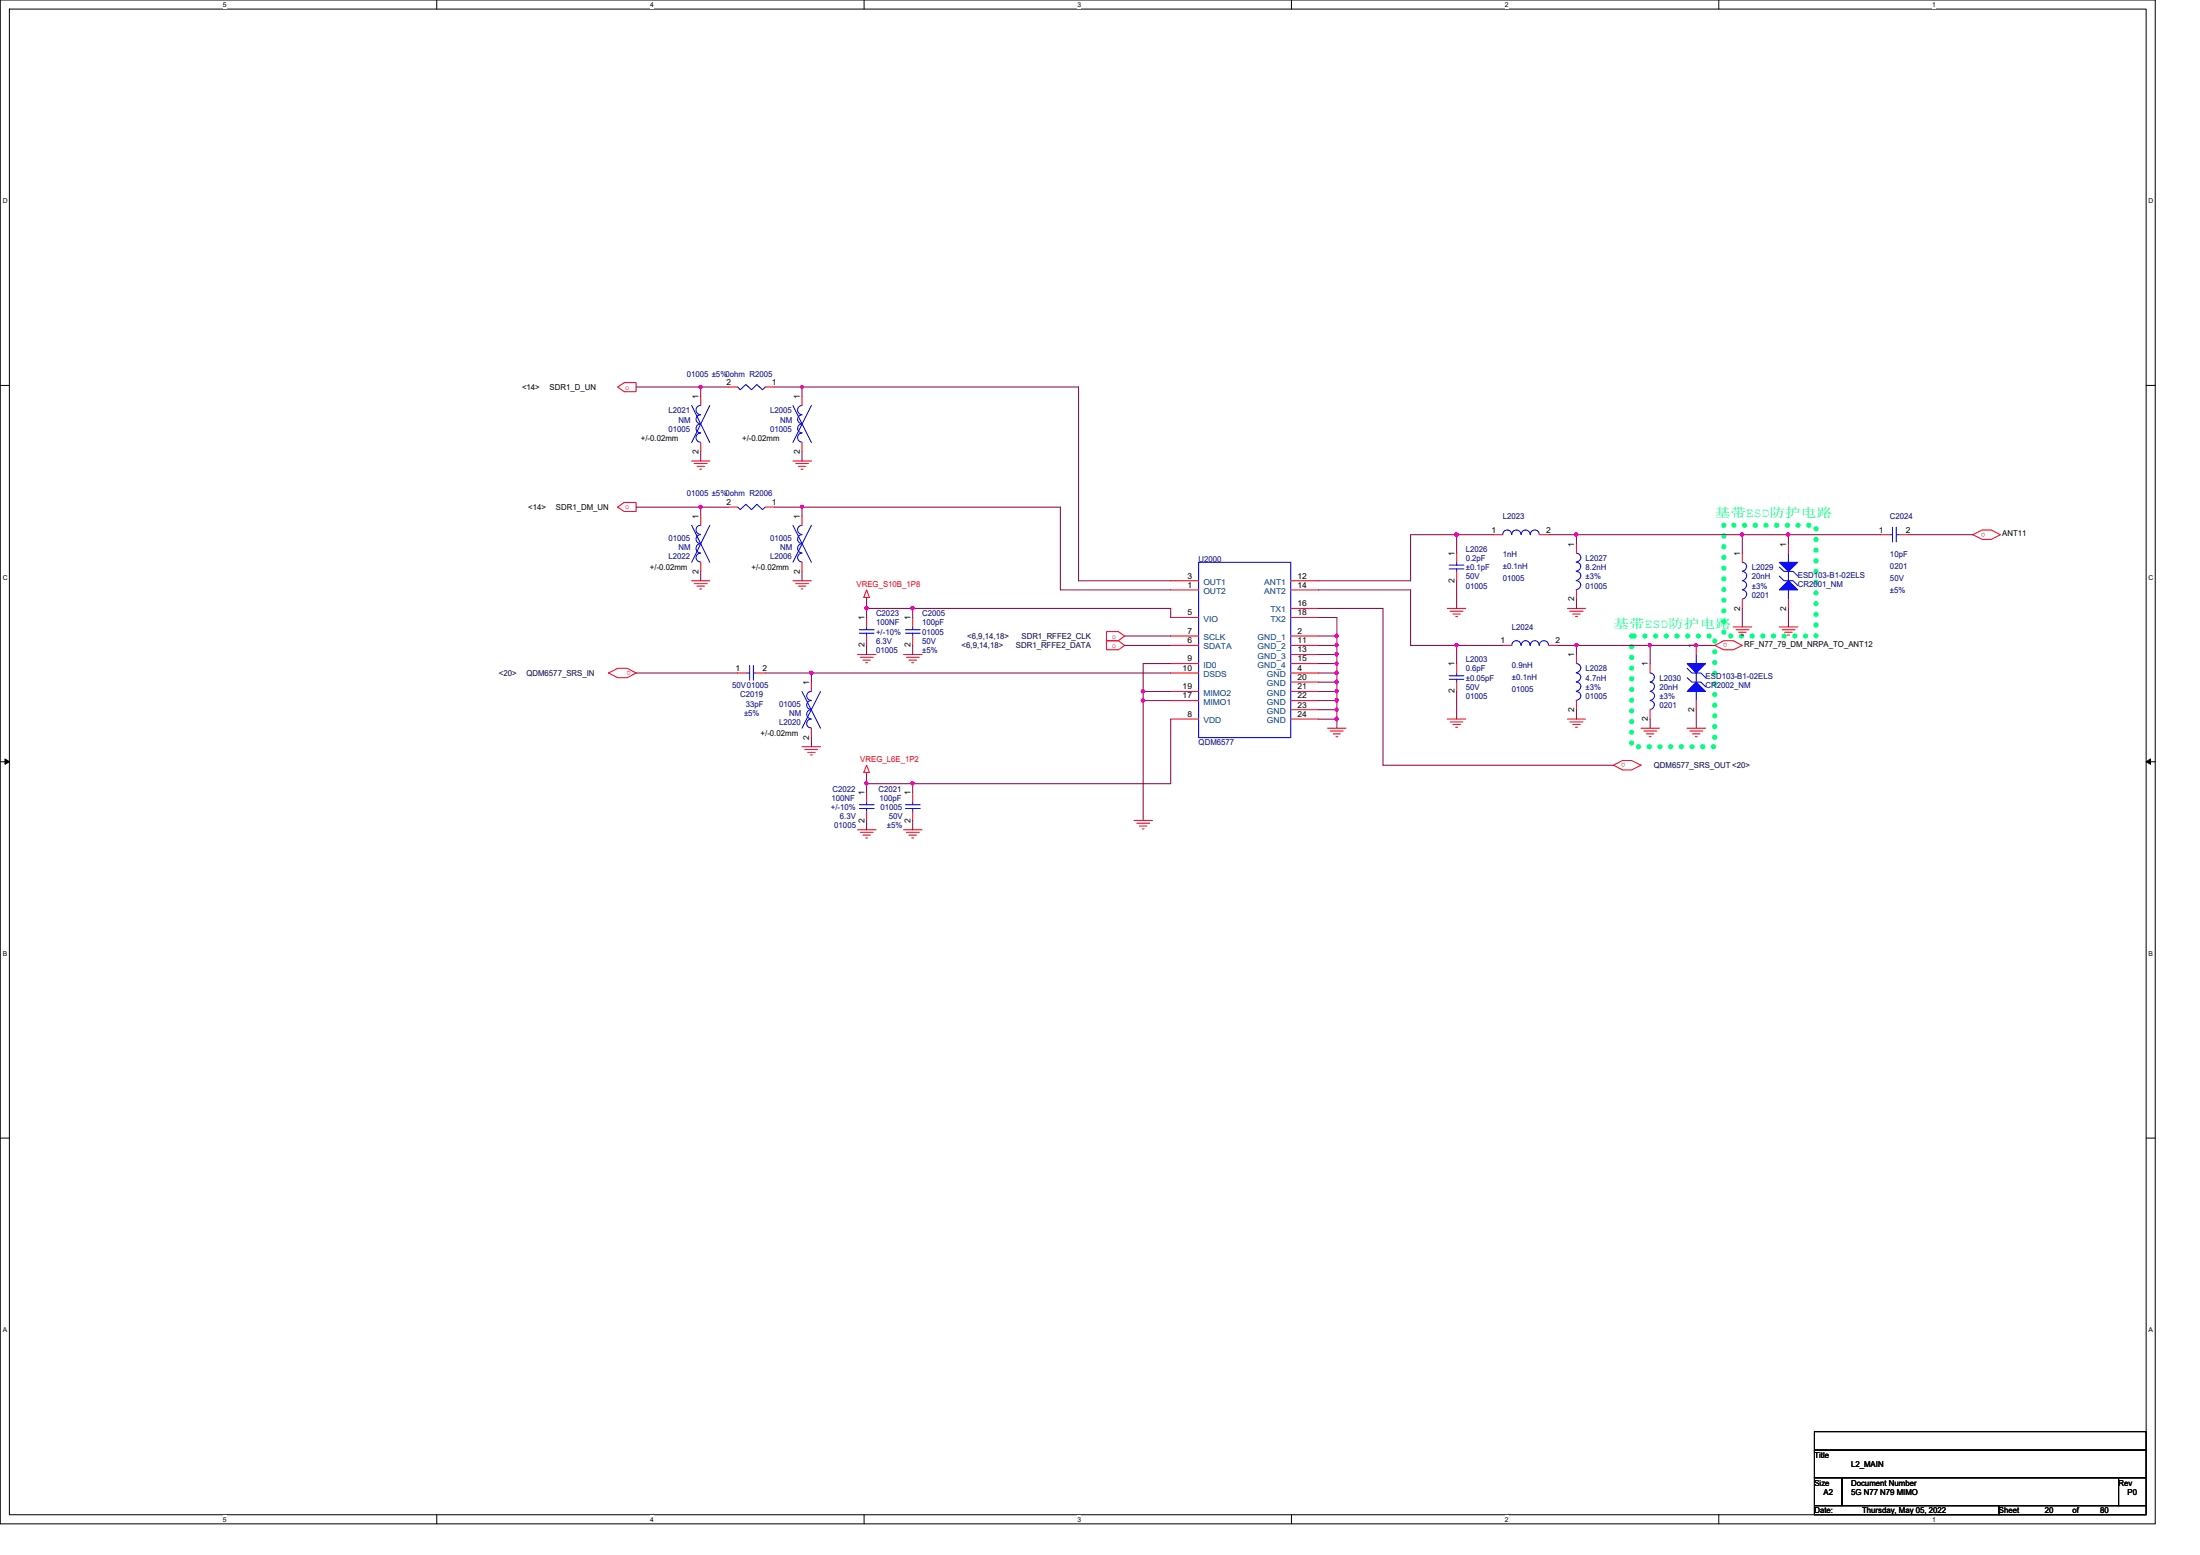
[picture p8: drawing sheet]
<svg xmlns="http://www.w3.org/2000/svg" width="297mm" height="210mm" viewBox="0 0 297 210" stroke-linecap="round" stroke-linejoin="round" font-family="sans-serif">
<path d="M0 0h291v205.7h-291zM1.3 1.2h288.5v203.3h-288.5z" fill="none" stroke="#000" stroke-width=".14"/>
<g fill="#fff">
<path d="M30.1 .1h.5v1h-.5z"/>
<path d="M30.1 204.6h.5v1h-.5z"/>
</g>
<path d="M59 0v1.2M59 204.5v1.2" fill="none" stroke="#000" stroke-width=".14"/>
<g fill="#fff">
<path d="M87.8 .1h.5v1h-.5z"/>
<path d="M87.8 204.6h.5v1h-.5z"/>
</g>
<path d="M116.7 0v1.2M116.7 204.5v1.2" fill="none" stroke="#000" stroke-width=".14"/>
<g fill="#fff">
<path d="M145.5 .1h.5v1h-.5z"/>
<path d="M145.5 204.6h.5v1h-.5z"/>
</g>
<path d="M174.4 0v1.2M174.4 204.5v1.2" fill="none" stroke="#000" stroke-width=".14"/>
<g fill="#fff">
<path d="M203.2 .1h.5v1h-.5z"/>
<path d="M203.2 204.6h.5v1h-.5z"/>
</g>
<path d="M232.1 0v1.2M232.1 204.5v1.2" fill="none" stroke="#000" stroke-width=".14"/>
<g fill="#fff">
<path d="M260.9 .1h.5v1h-.5z"/>
<path d="M260.9 204.6h.5v1h-.5z"/>
<path d="M.4 26.6h.6v1h-.6z"/>
<path d="M290.1 26.6h.6v1h-.6z"/>
<path d="M.4 77.4h.6v1h-.6z"/>
<path d="M290.1 77.4h.6v1h-.6z"/>
</g>
<path d="M0 52h1.3M289.8 52h1.2" fill="none" stroke="#000" stroke-width=".14"/>
<g fill="#fff">
<path d="M.4 128.2h.6v1h-.6z"/>
<path d="M290.1 128.2h.6v1h-.6z"/>
</g>
<path d="M0 102.8h1.3M.7 102.4l.6 .4-.6 .4zM289.8 102.8h1.2M289.8 102.8l.6-.4v.8z" fill="none" stroke="#000" stroke-width=".14"/>
<path d="M.7 102.4l.6 .4-.6 .4zM289.8 102.8l.6-.4v.8z" fill="#000"/>
<g fill="#fff">
<path d="M.4 179h.5v1h-.5z"/>
<path d="M290.1 179h.6v1h-.6z"/>
</g>
<path d="M0 153.6h1.3M289.8 153.6h1.2M245 193.3h44.8v2.4h-44.8zM245 195.7h44.8v3.8h-44.8zM245 199.5h3.7v3.7h-3.7zM248.7 199.5h37.3v3.7h-37.3zM286 199.5h3.8v3.7h-3.8zM245 203.2h24.9v1.3h-24.9zM269.9 203.2h19.9v1.3h-19.9z" fill="none" stroke="#000" stroke-width=".14"/>
<path d="M232.7 70.9h12.5v15h-12.5zM220.3 85.9h11.2v14.9h-11.2z" fill="none" stroke="#00ff80" stroke-width=".72" stroke-dasharray="0 1.4"/>
<g fill="none" stroke="#f00" stroke-width=".14">
<path d="M83.4 52.2l.9-.6h1.6v1.3h-1.6zM94.6 53.5v1.2M94.6 59.7v1.3M98.3 52.2h1.3M103.3 52.2h1.3M83.4 68.5l.9-.7h1.6v1.2h-1.6zM93.4 62.2h2.4M93.4 78.4h2.4M93.7 62.6h1.8M93.7 78.8h1.8M94.1 62.9h1M94.1 79.1h1"/>
<path d="M94.5 63.3h.2M94.5 79.5h.2M94.6 69.7v1.2M94.6 75.9v1.2M107.1 62.2h2.5M107.1 78.4h2.5M107.4 62.6h1.8M107.4 78.8h1.8M107.8 62.9h1M107.8 79.1h1M108.2 63.3h.2M108.2 79.5h.2"/>
<path d="M108.3 69.7v1.2M108.3 75.9v1.2M117 79.6l.4 1h-.8zM212.8 73.4v1.3M212.8 79.6v1.3M253.9 72.2h1.3M256.4 72.2h1.2M266.4 72.2l1.2-.7h1.3l1.2 .7-1.2 .6h-1.3zM82.2 90.8l1.2-.6h1.3l1.2 .6-1.2 .7h-1.3zM99.6 90.8h1.2M102.1 90.8h1.2M115.8 88.3h2.5"/>
<path d="M116.2 88.7h1.7M116.5 89.1h1M116.9 89.5h.2M117 80.6v.3M117 83.4v1.2M117 85.9v1.2M122 88.3h2.5M122.4 88.7h1.7M122.7 89.1h1M123.1 89.5h.3M149.4 85.3h1.6l.8 .6-.8 .6h-1.6zM149.4 86.5h1.6l.8 .6-.8 .6h-1.6z"/>
<path d="M179.2 98.3h2.5M179.6 98.7h1.8M180 99.1h1M180.4 99.4h.2M195.4 82.1h2.5M195.4 97.1h2.5M195.8 82.5h1.7M195.8 97.5h1.7M196.2 82.9h1M196.2 97.8h1M196.6 83.2h.2M196.6 98.2h.2"/>
<path d="M202.9 87.1h1.2M209.1 87.1h1.3M211.6 82.1h2.5M211.6 97.1h2.5M212 82.5h1.7M212 97.5h1.7M212.3 82.9h1.1M212.3 97.8h1.1M212.7 83.2h.3M212.7 98.2h.3M221.6 98.3h2.5M222 98.7h1.7"/>
<path d="M222.3 99.1h1M222.7 99.4h.2M222.8 89.6v1.2M222.8 95.8v1.3M227.8 98.3h2.5M228.2 98.7h1.7M228.5 99.1h1M228.9 99.4h.2M231.5 87.1l1.2-.6h1.3l1.2 .6-1.2 .6h-1.3zM234 84.6h2.5M234.4 85h1.7M234.7 85.3h1.1"/>
<path d="M235.1 85.7h.3M240.2 84.6h2.5M240.6 85h1.8M241 85.3h1M241.3 85.7h.3M108.3 100.8h2.5M108.7 101.2h1.7M109 101.6h1.1M109.4 101.9h.3M115.8 112h2.5M116.2 112.4h1.7M116.5 112.7h1"/>
<path d="M116.9 113.1h.2M117 104.3v.2M117 103.3l.4 1h-.8zM122 112h2.5M122.4 112.4h1.7M122.7 112.7h1M123.1 113.1h.3M153.1 110.7h2.5M153.5 111.1h1.7M153.8 111.5h1.1M154.2 111.9h.3M217.8 103.3l1.3-.6h1.2l1.3 .6-1.3 .6h-1.2z"/>
</g>
<g fill="none" stroke="#00f" stroke-width=".14">
<path d="M93.4 54.7l2.4 5M94.6 54.7a.61 .61 0 0 0-.6 .6 .61 .61 0 0 0 .6 .7M94.6 56a.59 .59 0 0 0-.6 .6 .59 .59 0 0 0 .6 .6M94.6 57.2a.59 .59 0 0 0-.6 .6 .59 .59 0 0 0 .6 .6M94.6 58.5a.61 .61 0 0 0-.6 .6 .61 .61 0 0 0 .6 .6M95.8 54.7l-2.4 5M99.6 52.2l.3 .4 .8-.7 .8 .7 .7-.7 .8 .7 .3-.4M93.4 70.9l2.4 5M94.6 70.9a.61 .61 0 0 0-.6 .6 .61 .61 0 0 0 .6 .6M94.6 72.2a.59 .59 0 0 0-.6 .5 .59 .59 0 0 0 .6 .7M94.6 73.4a.61 .61 0 0 0-.6 .6 .61 .61 0 0 0 .6 .6M94.6 74.7a.59 .59 0 0 0-.6 .5 .59 .59 0 0 0 .6 .7"/>
<path d="M95.8 70.9l-2.4 5M107.1 70.9l2.5 5M108.3 70.9a.61 .61 0 0 0-.6 .6 .61 .61 0 0 0 .6 .6M108.3 72.2a.59 .59 0 0 0-.6 .6 .59 .59 0 0 0 .6 .6M108.3 73.4a.61 .61 0 0 0-.6 .6 .61 .61 0 0 0 .6 .6M108.3 74.7a.59 .59 0 0 0-.6 .6 .59 .59 0 0 0 .6 .6M109.6 70.9l-2.5 5M212.8 74.7a.59 .59 0 0 1 .6 .6 .59 .59 0 0 1-.6 .6M212.8 77.1a.61 .61 0 0 1 .6 .7 .61 .61 0 0 1-.6 .6M212.8 75.9a.58 .58 0 0 1 .6 .5 .58 .58 0 0 1-.4 .6l-.2 .1M212.8 78.4a.58 .58 0 0 1 .6 .5 .58 .58 0 0 1-.4 .6l-.2 .1M255.2 72.2h.3"/>
<path d="M255.5 71.2v2M256 71.2v2M256 72.2h.4M100.8 90.8h.4M101.2 89.8v2M101.7 89.8v2M101.7 90.8h.4M116 85h2M116 85.5h2M117 84.6v.4M117 85.5v.4M205.3 87.1a.59 .59 0 0 0-.6-.6 .59 .59 0 0 0-.6 .6"/>
<path d="M206.5 87.1a.57 .57 0 0 0-.6-.6 .57 .57 0 0 0-.5 .6M207.8 87.1a.57 .57 0 0 0-.6-.6 .57 .57 0 0 0-.6 .6M209 87.1a.59 .59 0 0 0-.6-.6 .59 .59 0 0 0-.5 .6M222.8 92.1a.61 .61 0 0 1 .6 .6 .61 .61 0 0 1-.6 .6M222.8 93.3a.59 .59 0 0 1 .6 .6 .59 .59 0 0 1-.6 .6M222.8 90.8a.59 .59 0 0 1 .6 .6 .59 .59 0 0 1-.6 .6M222.8 94.6a.59 .59 0 0 1 .6 .6 .59 .59 0 0 1-.6 .6"/>
</g>
<path d="M227.8 89.6h2.5l-1.3 1.2z" fill="#00f"/>
<path d="M227.8 89.6h2.5l-1.3 1.2zM227.8 90.2l.6 .6h1.3l.6 .7M229 88.3v1.3M229 90.8v1.3" fill="none" stroke="#00f" stroke-width=".14"/>
<path d="M229 92.1l1.3 1.2h-2.5z" fill="#00f"/>
<g fill="none" stroke="#00f" stroke-width=".14">
<path d="M107.1 54.7l2.5 5M108.3 54.7a.61 .61 0 0 0-.6 .7 .61 .61 0 0 0 .6 .6M108.3 56a.59 .59 0 0 0-.6 .6 .59 .59 0 0 0 .6 .6M108.3 57.2a.59 .59 0 0 0-.6 .6 .59 .59 0 0 0 .6 .6M108.3 58.5a.61 .61 0 0 0-.6 .6 .61 .61 0 0 0 .6 .6M109.6 54.7l-2.5 5M161.8 75.9h12.5v23.7h-12.5zM204.1 72.1a.59 .59 0 0 0-.6-.6 .59 .59 0 0 0-.6 .7M205.4 72.1a.61 .61 0 0 0-.7-.6 .61 .61 0 0 0-.6 .7M206.6 72.1a.59 .59 0 0 0-.6-.6 .59 .59 0 0 0-.6 .7M207.8 72.1a.59 .59 0 0 0-.6-.6 .59 .59 0 0 0-.6 .7M235.2 77.1a.61 .61 0 0 1 .6 .6 .61 .61 0 0 1-.6 .7"/>
<path d="M235.2 79.6a.61 .61 0 0 1 .6 .6 .61 .61 0 0 1-.6 .7M235.2 75.9a.59 .59 0 0 1 .6 .4 .59 .59 0 0 1-.3 .7l-.3 .1M235.2 78.4a.59 .59 0 0 1 .6 .4 .59 .59 0 0 1-.3 .7l-.3 .1M122.3 85h1.9M122.3 85.5h1.9M123.2 84.6v.4M123.2 85.5v.4M195.7 91.2h2M195.7 91.7h2M196.7 90.8v.4M196.7 91.7v.4M212.8 89.6a.61 .61 0 0 1 .6 .6 .61 .61 0 0 1-.6 .6"/>
<path d="M212.8 92.1a.61 .61 0 0 1 .6 .6 .61 .61 0 0 1-.6 .6M212.8 93.3a.59 .59 0 0 1 .6 .7 .59 .59 0 0 1-.6 .5M212.8 90.8a.58 .58 0 0 1 .6 .5 .58 .58 0 0 1-.4 .7h-.2M227.8 91.5l.6 .6h1.3l.6 .6M229 93.3v1.3M229 92.1l1.3 1.2h-2.5zM116 108.6h2M116 109.1h2M117 108.2v.4M117 109.1v.4M122.3 108.6h1.9M122.3 109.1h1.9"/>
<path d="M123.2 108.2v.4M123.2 109.1v.4"/>
</g>
<g fill="none" stroke="#f00" stroke-width=".14">
<path d="M108.3 53.5v1.2M108.3 59.7v1.3M158.1 79.6h3.7M158.1 78.4h3.7M174.3 78.4h3.7M174.3 79.6h3.7M201.6 72.2h1.3M207.9 72.2h1.2M235.2 74.7v1.2M123.2 83.4v1.2M123.2 85.9v1.2M158.1 83.4h3.7"/>
<path d="M158.1 87.1h3.7M158.1 85.9h3.7M158.1 97.1h3.7M158.1 89.6h3.7M158.1 90.8h3.7M158.1 94.6h3.7M158.1 93.3h3.7M174.3 90.8h3.7M174.3 85.9h3.7M174.3 87.1h3.7M174.3 88.3h3.7M174.3 89.6h3.7"/>
<path d="M174.3 82.1h3.7M174.3 83.4h3.7M174.3 92.1h3.7M174.3 93.3h3.7M174.3 94.6h3.7M174.3 95.8h3.7M174.3 97.1h3.7M196.7 89.6v1.2M196.7 92.1v1.2M212.8 88.3v1.3M212.8 94.6v1.2M229 87.1v1.2"/>
<path d="M229 94.6v1.2M235.2 80.9v1.2M117 107v1.2M117 109.5v1.2M123.2 107v1.2M123.2 109.5v1.2"/>
</g>
<path d="M240.2 75.9h2.5l-1.2 1.2z" fill="#00f"/>
<path d="M240.2 75.9h2.5l-1.2 1.2zM240.2 76.5l.7 .6h1.2l.6 .7M241.5 74.7v1.2M241.5 77.1v1.3" fill="none" stroke="#00f" stroke-width=".14"/>
<path d="M240.2 79.6l1.3-1.2 1.2 1.2z" fill="#00f"/>
<g fill="none" stroke="#00f" stroke-width=".14">
<path d="M99.6 68.5l.3 .3 .8-.7 .8 .7 .7-.7 .8 .7 .3-.3M195.7 76.3h2M195.7 76.8h2M196.7 75.9v.4M196.7 76.8v.3M240.2 79.6l1.3-1.2 1.2 1.2zM240.2 77.8l.7 .6h1.2l.6 .6M241.5 79.6v1.3M108.3 93.3l2.5 5M109.6 93.3a.59 .59 0 0 0-.7 .6 .59 .59 0 0 0 .6 .6M109.6 94.6a.59 .59 0 0 0-.7 .5 .59 .59 0 0 0 .6 .7M109.6 95.8a.61 .61 0 0 0-.7 .6 .61 .61 0 0 0 .6 .6"/>
<path d="M109.6 97.1a.59 .59 0 0 0-.7 .5 .59 .59 0 0 0 .6 .7M110.8 93.3l-2.5 5"/>
</g>
<path d="M98.3 68.5h1.3M103.3 68.5h1.3M196.7 74.7v1.2M196.7 77.1v1.3M241.5 73.4v1.3M109.6 92.1v1.2M109.6 98.3v1.3M241.5 80.9v1.2" fill="none" stroke="#f00" stroke-width=".14"/>
<path d="M85.9 52.2h8.7v1.3" fill="none" stroke="#800040" stroke-width=".14"/>
<path d="M94.4 52.1h.3l.1 .1-.1 .2-.1 .1-.2-.1z" fill-rule="evenodd" fill="#f0f"/>
<path d="M94.4 52.1h.3l.1 .1-.1 .2-.1 .1-.2-.1z" fill="none" stroke="#f0f" stroke-width=".14"/>
<path d="M94.6 52.2h3.7M104.6 52.2h3.7M108.3 52.2h37.3M108.3 52.2v1.3" fill="none" stroke="#800040" stroke-width=".14"/>
<path d="M108.1 52.1h.3l.1 .1-.1 .2-.1 .1-.2-.1z" fill-rule="evenodd" fill="#f0f"/>
<path d="M108.1 52.1h.3l.1 .1-.1 .2-.1 .1-.2-.1z" fill="none" stroke="#f0f" stroke-width=".14"/>
<path d="M145.6 52.2v26.2M85.9 68.5h8.7M94.6 61v1.2M108.3 61v1.2" fill="none" stroke="#800040" stroke-width=".14"/>
<path d="M94.4 68.3h.3l.1 .1-.1 .1-.1 .1-.2-.1z" fill-rule="evenodd" fill="#f0f"/>
<path d="M94.4 68.3h.3l.1 .1-.1 .1-.1 .1-.2-.1z" fill="none" stroke="#f0f" stroke-width=".14"/>
<path d="M98.3 68.5h-3.7v1.2M104.6 68.5h38.6" fill="none" stroke="#800040" stroke-width=".14"/>
<path d="M108.1 68.3h.3l.1 .1-.1 .1-.1 .1-.2-.1z" fill-rule="evenodd" fill="#f0f"/>
<path d="M108.1 68.3h.3l.1 .1-.1 .1-.1 .1-.2-.1z" fill="none" stroke="#f0f" stroke-width=".14"/>
<path d="M108.3 68.5v1.2M143.2 68.5v11.1M201.6 72.2h-11.1v6.2" fill="none" stroke="#800040" stroke-width=".14"/>
<path d="M196.5 72h.3l.1 .1-.1 .2-.2 .1-.1-.1z" fill-rule="evenodd" fill="#f0f"/>
<path d="M196.5 72h.3l.1 .1-.1 .2-.2 .1-.1-.1z" fill="none" stroke="#f0f" stroke-width=".14"/>
<path d="M94.6 77.1v1.3M108.3 77.1v1.3M143.2 79.6h14.9M145.6 78.4h12.5M178 78.4h12.5M178 79.6h12.5v7.5M196.7 72.2v2.5M196.7 78.4v3.7M209.1 72.2h3.7M117 80.9v1.2M117 82.1v1.3M117 82.1h6.2" fill="none" stroke="#800040" stroke-width=".14"/>
<path d="M116.8 81.9h.3l.1 .2-.1 .2h-.1h-.2z" fill-rule="evenodd" fill="#f0f"/>
<path d="M116.8 81.9h.3l.1 .2-.1 .2h-.1h-.2z" fill="none" stroke="#f0f" stroke-width=".14"/>
<path d="M158.1 82.1h-34.9v1.3" fill="none" stroke="#800040" stroke-width=".14"/>
<path d="M123 81.9h.4v.2v.2h-.2h-.2z" fill-rule="evenodd" fill="#f0f"/>
<path d="M123 81.9h.4v.2v.2h-.2h-.2z" fill="none" stroke="#f0f" stroke-width=".14"/>
<path d="M158.1 82.1v1.3M178 82.1h8.7v21.2M178 83.4h2.5v2.5" fill="none" stroke="#800040" stroke-width=".14"/>
<path d="M180.3 85.7h.3l.1 .1-.1 .2-.1 .1-.2-.1z" fill-rule="evenodd" fill="#f0f"/>
<path d="M180.3 85.7h.3l.1 .1-.1 .2-.1 .1-.2-.1z" fill="none" stroke="#f0f" stroke-width=".14"/>
<path d="M117 87.1v1.2M123.2 87.1v1.2M151.8 85.9h6.3M151.8 87.1h6.3M178 85.9h2.5v1.2h-2.5" fill="none" stroke="#800040" stroke-width=".14"/>
<path d="M180.3 86.9h.3l.1 .2-.1 .1-.1 .1-.2-.1z" fill-rule="evenodd" fill="#f0f"/>
<path d="M180.3 86.9h.3l.1 .2-.1 .1-.1 .1-.2-.1z" fill="none" stroke="#f0f" stroke-width=".14"/>
<path d="M180.5 87.1v1.2M190.5 87.1h12.4" fill="none" stroke="#800040" stroke-width=".14"/>
<path d="M196.5 86.9h.3l.1 .2-.1 .1-.2 .1-.1-.1z" fill-rule="evenodd" fill="#f0f"/>
<path d="M196.5 86.9h.3l.1 .2-.1 .1-.2 .1-.1-.1z" fill="none" stroke="#f0f" stroke-width=".14"/>
<path d="M178 88.3h2.5M196.7 87.1v2.5M210.4 87.1h2.4" fill="none" stroke="#800040" stroke-width=".14"/>
<path d="M180.3 88.2h.3l.1 .1-.1 .2-.1 .1-.2-.1z" fill-rule="evenodd" fill="#f0f"/>
<path d="M180.3 88.2h.3l.1 .1-.1 .2-.1 .1-.2-.1z" fill="none" stroke="#f0f" stroke-width=".14"/>
<path d="M154.3 89.6v3.7M180.5 88.3v1.3" fill="none" stroke="#800040" stroke-width=".14"/>
<path d="M154.1 93.1h.4l.1 .2-.1 .1-.2 .1-.2-.1z" fill-rule="evenodd" fill="#f0f"/>
<path d="M154.1 93.1h.4l.1 .2-.1 .1-.2 .1-.2-.1z" fill="none" stroke="#f0f" stroke-width=".14"/>
<path d="M154.3 89.6h3.8M178 89.6h2.5" fill="none" stroke="#800040" stroke-width=".14"/>
<path d="M180.3 89.4h.3l.1 .2-.1 .1-.1 .1-.2-.1z" fill-rule="evenodd" fill="#f0f"/>
<path d="M180.3 89.4h.3l.1 .2-.1 .1-.1 .1-.2-.1z" fill="none" stroke="#f0f" stroke-width=".14"/>
<path d="M85.9 90.8h13.7M103.3 90.8h6.3M178 90.8h2.5M180.5 89.6v1.2M180.5 90.8v1.3" fill="none" stroke="#800040" stroke-width=".14"/>
<path d="M180.3 91.9h.3l.1 .1-.1 .2-.1 .1-.2-.1z" fill-rule="evenodd" fill="#f0f"/>
<path d="M180.3 91.9h.3l.1 .1-.1 .2-.1 .1-.2-.1z" fill="none" stroke="#f0f" stroke-width=".14"/>
<path d="M180.3 90.7h.3l.1 .1-.1 .2-.1 .1-.2-.1z" fill-rule="evenodd" fill="#f0f"/>
<path d="M180.3 90.7h.3l.1 .1-.1 .2-.1 .1-.2-.1z" fill="none" stroke="#f0f" stroke-width=".14"/>
<path d="M178 92.1h2.5v1.2" fill="none" stroke="#800040" stroke-width=".14"/>
<path d="M180.3 93.1h.3l.1 .2-.1 .1-.1 .1-.2-.1z" fill-rule="evenodd" fill="#f0f"/>
<path d="M180.3 93.1h.3l.1 .2-.1 .1-.1 .1-.2-.1z" fill="none" stroke="#f0f" stroke-width=".14"/>
<path d="M158.1 93.3h-3.8v1.3M178 93.3h2.5v1.3" fill="none" stroke="#800040" stroke-width=".14"/>
<path d="M180.3 94.4h.3l.1 .1-.1 .2-.1 .1-.2-.1z" fill-rule="evenodd" fill="#f0f"/>
<path d="M180.3 94.4h.3l.1 .1-.1 .2-.1 .1-.2-.1z" fill="none" stroke="#f0f" stroke-width=".14"/>
<path d="M154.3 94.6v16.1" fill="none" stroke="#800040" stroke-width=".14"/>
<path d="M154.1 94.4h.4l.1 .1-.1 .2-.2 .1-.2-.1z" fill-rule="evenodd" fill="#f0f"/>
<path d="M154.1 94.4h.4l.1 .1-.1 .2-.2 .1-.2-.1z" fill="none" stroke="#f0f" stroke-width=".14"/>
<path d="M154.3 94.6h3.8M178 94.6h2.5v1.2h-2.5" fill="none" stroke="#800040" stroke-width=".14"/>
<path d="M180.3 95.6h.3l.1 .2-.1 .1-.1 .1-.2-.1z" fill-rule="evenodd" fill="#f0f"/>
<path d="M180.3 95.6h.3l.1 .2-.1 .1-.1 .1-.2-.1z" fill="none" stroke="#f0f" stroke-width=".14"/>
<path d="M158.1 97.1v8.7M180.5 95.8v1.3h-2.5M196.7 93.3v3.8" fill="none" stroke="#800040" stroke-width=".14"/>
<path d="M180.3 96.9h.3l.1 .1-.1 .2-.1 .1-.2-.1z" fill-rule="evenodd" fill="#f0f"/>
<path d="M180.3 96.9h.3l.1 .1-.1 .2-.1 .1-.2-.1z" fill="none" stroke="#f0f" stroke-width=".14"/>
<path d="M180.5 97.1v1.2M117 104.5v1.3M117 105.8v1.2M117 105.8h6.2M186.7 103.3h31.1" fill="none" stroke="#800040" stroke-width=".14"/>
<path d="M116.8 105.6h.3l.1 .1-.1 .2-.1 .1-.2-.1z" fill-rule="evenodd" fill="#f0f"/>
<path d="M116.8 105.6h.3l.1 .1-.1 .2-.1 .1-.2-.1z" fill="none" stroke="#f0f" stroke-width=".14"/>
<path d="M123.2 105.8h34.9" fill="none" stroke="#800040" stroke-width=".14"/>
<path d="M123 105.6h.4v.1v.2l-.2 .1-.2-.1z" fill-rule="evenodd" fill="#f0f"/>
<path d="M123 105.6h.4v.1v.2l-.2 .1-.2-.1z" fill="none" stroke="#f0f" stroke-width=".14"/>
<path d="M235.2 72.2h-22.4v1.2M117 110.7v1.3M123.2 105.8v1.2M123.2 110.7v1.3" fill="none" stroke="#800040" stroke-width=".14"/>
<path d="M212.7 72h.3l.1 .1-.1 .2-.2 .1-.1-.1z" fill-rule="evenodd" fill="#f0f"/>
<path d="M212.7 72h.3l.1 .1-.1 .2-.2 .1-.1-.1z" fill="none" stroke="#f0f" stroke-width=".14"/>
<path d="M235 72h.4l.1 .1-.1 .2-.2 .1-.2-.1z" fill-rule="evenodd" fill="#f0f"/>
<path d="M235 72h.4l.1 .1-.1 .2-.2 .1-.2-.1z" fill="none" stroke="#f0f" stroke-width=".14"/>
<path d="M212.8 95.8v1.3M222.8 87.1h-10v1.2" fill="none" stroke="#800040" stroke-width=".14"/>
<path d="M212.7 86.9h.3l.1 .2-.1 .1-.2 .1-.1-.1z" fill-rule="evenodd" fill="#f0f"/>
<path d="M212.7 86.9h.3l.1 .2-.1 .1-.2 .1-.1-.1z" fill="none" stroke="#f0f" stroke-width=".14"/>
<path d="M222.6 86.9h.3l.1 .2-.1 .1-.1 .1-.2-.1z" fill-rule="evenodd" fill="#f0f"/>
<path d="M222.6 86.9h.3l.1 .2-.1 .1-.1 .1-.2-.1z" fill="none" stroke="#f0f" stroke-width=".14"/>
<path d="M253.9 72.2h-12.4v1.2M229 95.8v2.5M229 87.1h2.5M241.5 82.1v2.5" fill="none" stroke="#800040" stroke-width=".14"/>
<path d="M228.8 86.9h.4v.2v.1l-.2 .1-.2-.1z" fill-rule="evenodd" fill="#f0f"/>
<path d="M228.8 86.9h.4v.2v.1l-.2 .1-.2-.1z" fill="none" stroke="#f0f" stroke-width=".14"/>
<path d="M241.5 72.2h-6.3v2.5" fill="none" stroke="#800040" stroke-width=".14"/>
<path d="M241.3 72h.3l.1 .1-.1 .2-.2 .1-.1-.1z" fill-rule="evenodd" fill="#f0f"/>
<path d="M241.3 72h.3l.1 .1-.1 .2-.2 .1-.1-.1z" fill="none" stroke="#f0f" stroke-width=".14"/>
<path d="M257.6 72.2h8.8M109.6 99.6v1.2M158.1 90.8h-48.5v1.3M222.8 97.1v1.2M229 87.1h-6.2v2.5M235.2 82.1v2.5" fill="none" stroke="#800040" stroke-width=".14"/>
<path d="M109.4 90.7h.3l.1 .1-.1 .2-.2 .1-.1-.1z" fill-rule="evenodd" fill="#f0f"/>
<path d="M109.4 90.7h.3l.1 .1-.1 .2-.2 .1-.1-.1z" fill="none" stroke="#f0f" stroke-width=".14"/>
<path d="M212.8 80.9v1.2" fill="none" stroke="#800040" stroke-width=".14"/>
<path d="M94.4 52.1h.3l.1 .1-.1 .2-.1 .1-.2-.1z" fill-rule="evenodd" fill="#f0f"/>
<path d="M94.4 52.1h.3l.1 .1-.1 .2-.1 .1-.2-.1z" fill="none" stroke="#f0f" stroke-width=".14"/>
<path d="M108.1 52.1h.3l.1 .1-.1 .2-.1 .1-.2-.1z" fill-rule="evenodd" fill="#f0f"/>
<path d="M108.1 52.1h.3l.1 .1-.1 .2-.1 .1-.2-.1z" fill="none" stroke="#f0f" stroke-width=".14"/>
<path d="M94.4 68.3h.3l.1 .1-.1 .1-.1 .1-.2-.1z" fill-rule="evenodd" fill="#f0f"/>
<path d="M94.4 68.3h.3l.1 .1-.1 .1-.1 .1-.2-.1z" fill="none" stroke="#f0f" stroke-width=".14"/>
<path d="M108.1 68.3h.3l.1 .1-.1 .1-.1 .1-.2-.1z" fill-rule="evenodd" fill="#f0f"/>
<path d="M108.1 68.3h.3l.1 .1-.1 .1-.1 .1-.2-.1z" fill="none" stroke="#f0f" stroke-width=".14"/>
<path d="M196.5 72h.3l.1 .1-.1 .2-.2 .1-.1-.1z" fill-rule="evenodd" fill="#f0f"/>
<path d="M196.5 72h.3l.1 .1-.1 .2-.2 .1-.1-.1z" fill="none" stroke="#f0f" stroke-width=".14"/>
<path d="M116.8 81.9h.3l.1 .2-.1 .2h-.1h-.2z" fill-rule="evenodd" fill="#f0f"/>
<path d="M116.8 81.9h.3l.1 .2-.1 .2h-.1h-.2z" fill="none" stroke="#f0f" stroke-width=".14"/>
<path d="M123 81.9h.4v.2v.2h-.2h-.2z" fill-rule="evenodd" fill="#f0f"/>
<path d="M123 81.9h.4v.2v.2h-.2h-.2z" fill="none" stroke="#f0f" stroke-width=".14"/>
<path d="M180.3 85.7h.3l.1 .1-.1 .2-.1 .1-.2-.1z" fill-rule="evenodd" fill="#f0f"/>
<path d="M180.3 85.7h.3l.1 .1-.1 .2-.1 .1-.2-.1z" fill="none" stroke="#f0f" stroke-width=".14"/>
<path d="M180.3 86.9h.3l.1 .2-.1 .1-.1 .1-.2-.1z" fill-rule="evenodd" fill="#f0f"/>
<path d="M180.3 86.9h.3l.1 .2-.1 .1-.1 .1-.2-.1z" fill="none" stroke="#f0f" stroke-width=".14"/>
<path d="M196.5 86.9h.3l.1 .2-.1 .1-.2 .1-.1-.1z" fill-rule="evenodd" fill="#f0f"/>
<path d="M196.5 86.9h.3l.1 .2-.1 .1-.2 .1-.1-.1z" fill="none" stroke="#f0f" stroke-width=".14"/>
<path d="M180.3 88.2h.3l.1 .1-.1 .2-.1 .1-.2-.1z" fill-rule="evenodd" fill="#f0f"/>
<path d="M180.3 88.2h.3l.1 .1-.1 .2-.1 .1-.2-.1z" fill="none" stroke="#f0f" stroke-width=".14"/>
<path d="M154.1 93.1h.4l.1 .2-.1 .1-.2 .1-.2-.1z" fill-rule="evenodd" fill="#f0f"/>
<path d="M154.1 93.1h.4l.1 .2-.1 .1-.2 .1-.2-.1z" fill="none" stroke="#f0f" stroke-width=".14"/>
<path d="M180.3 89.4h.3l.1 .2-.1 .1-.1 .1-.2-.1z" fill-rule="evenodd" fill="#f0f"/>
<path d="M180.3 89.4h.3l.1 .2-.1 .1-.1 .1-.2-.1z" fill="none" stroke="#f0f" stroke-width=".14"/>
<path d="M180.3 91.9h.3l.1 .1-.1 .2-.1 .1-.2-.1z" fill-rule="evenodd" fill="#f0f"/>
<path d="M180.3 91.9h.3l.1 .1-.1 .2-.1 .1-.2-.1z" fill="none" stroke="#f0f" stroke-width=".14"/>
<path d="M180.3 90.7h.3l.1 .1-.1 .2-.1 .1-.2-.1z" fill-rule="evenodd" fill="#f0f"/>
<path d="M180.3 90.7h.3l.1 .1-.1 .2-.1 .1-.2-.1z" fill="none" stroke="#f0f" stroke-width=".14"/>
<path d="M180.3 93.1h.3l.1 .2-.1 .1-.1 .1-.2-.1z" fill-rule="evenodd" fill="#f0f"/>
<path d="M180.3 93.1h.3l.1 .2-.1 .1-.1 .1-.2-.1z" fill="none" stroke="#f0f" stroke-width=".14"/>
<path d="M180.3 94.4h.3l.1 .1-.1 .2-.1 .1-.2-.1z" fill-rule="evenodd" fill="#f0f"/>
<path d="M180.3 94.4h.3l.1 .1-.1 .2-.1 .1-.2-.1z" fill="none" stroke="#f0f" stroke-width=".14"/>
<path d="M154.1 94.4h.4l.1 .1-.1 .2-.2 .1-.2-.1z" fill-rule="evenodd" fill="#f0f"/>
<path d="M154.1 94.4h.4l.1 .1-.1 .2-.2 .1-.2-.1z" fill="none" stroke="#f0f" stroke-width=".14"/>
<path d="M180.3 95.6h.3l.1 .2-.1 .1-.1 .1-.2-.1z" fill-rule="evenodd" fill="#f0f"/>
<path d="M180.3 95.6h.3l.1 .2-.1 .1-.1 .1-.2-.1z" fill="none" stroke="#f0f" stroke-width=".14"/>
<path d="M180.3 96.9h.3l.1 .1-.1 .2-.1 .1-.2-.1z" fill-rule="evenodd" fill="#f0f"/>
<path d="M180.3 96.9h.3l.1 .1-.1 .2-.1 .1-.2-.1z" fill="none" stroke="#f0f" stroke-width=".14"/>
<path d="M116.8 105.6h.3l.1 .1-.1 .2-.1 .1-.2-.1z" fill-rule="evenodd" fill="#f0f"/>
<path d="M116.8 105.6h.3l.1 .1-.1 .2-.1 .1-.2-.1z" fill="none" stroke="#f0f" stroke-width=".14"/>
<path d="M123 105.6h.4v.1v.2l-.2 .1-.2-.1z" fill-rule="evenodd" fill="#f0f"/>
<path d="M123 105.6h.4v.1v.2l-.2 .1-.2-.1z" fill="none" stroke="#f0f" stroke-width=".14"/>
<path d="M212.7 72h.3l.1 .1-.1 .2-.2 .1-.1-.1z" fill-rule="evenodd" fill="#f0f"/>
<path d="M212.7 72h.3l.1 .1-.1 .2-.2 .1-.1-.1z" fill="none" stroke="#f0f" stroke-width=".14"/>
<path d="M235 72h.4l.1 .1-.1 .2-.2 .1-.2-.1z" fill-rule="evenodd" fill="#f0f"/>
<path d="M235 72h.4l.1 .1-.1 .2-.2 .1-.2-.1z" fill="none" stroke="#f0f" stroke-width=".14"/>
<path d="M212.7 86.9h.3l.1 .2-.1 .1-.2 .1-.1-.1z" fill-rule="evenodd" fill="#f0f"/>
<path d="M212.7 86.9h.3l.1 .2-.1 .1-.2 .1-.1-.1z" fill="none" stroke="#f0f" stroke-width=".14"/>
<path d="M222.6 86.9h.3l.1 .2-.1 .1-.1 .1-.2-.1z" fill-rule="evenodd" fill="#f0f"/>
<path d="M222.6 86.9h.3l.1 .2-.1 .1-.1 .1-.2-.1z" fill="none" stroke="#f0f" stroke-width=".14"/>
<path d="M228.8 86.9h.4v.2v.1l-.2 .1-.2-.1z" fill-rule="evenodd" fill="#f0f"/>
<path d="M228.8 86.9h.4v.2v.1l-.2 .1-.2-.1z" fill="none" stroke="#f0f" stroke-width=".14"/>
<path d="M241.3 72h.3l.1 .1-.1 .2-.2 .1-.1-.1z" fill-rule="evenodd" fill="#f0f"/>
<path d="M241.3 72h.3l.1 .1-.1 .2-.2 .1-.1-.1z" fill="none" stroke="#f0f" stroke-width=".14"/>
<path d="M109.4 90.7h.3l.1 .1-.1 .2-.2 .1-.1-.1z" fill-rule="evenodd" fill="#f0f"/>
<path d="M109.4 90.7h.3l.1 .1-.1 .2-.2 .1-.1-.1z" fill="none" stroke="#f0f" stroke-width=".14"/>
<g font-size="1.7" fill="#00ff80">
<text x="231.5" y="69.8">基基ESD防防电防</text>
<text x="217.8" y="84.8">基基ESD防防电防</text>
</g>
<g font-size="1.1">
<text x="70.5" y="52.7">&lt;14&gt;</text>
<text x="74.2" y="52.7">SDR1_D_UN</text>
<text x="94.3" y="53.8" transform="rotate(-90 94.3 53.8)">1</text>
<text x="98.1" y="51.9">2</text>
<text x="104.2" y="51.9">1</text>
<text x="108" y="53.8" transform="rotate(-90 108 53.8)">1</text>
<text x="86.5" y="59.5">+/-0.02mm</text>
<text x="100.2" y="59.5">+/-0.02mm</text>
<text x="94.3" y="61.3" transform="rotate(-90 94.3 61.3)">2</text>
<text x="108" y="61.3" transform="rotate(-90 108 61.3)">2</text>
<text x="71.3" y="68.9">&lt;14&gt;</text>
<text x="75.1" y="68.9">SDR1_DM_UN</text>
<text x="94.3" y="70" transform="rotate(-90 94.3 70)">1</text>
<text x="98.1" y="68.2">2</text>
<text x="104.2" y="68.2">1</text>
<text x="108" y="70" transform="rotate(-90 108 70)">1</text>
<text x="201.4" y="71.9">1</text>
<text x="208.7" y="71.9">2</text>
<text x="253.7" y="71.9">1</text>
<text x="257.3" y="71.9">2</text>
<text x="87.8" y="77">+/-0.02mm</text>
<text x="94.3" y="77.4" transform="rotate(-90 94.3 77.4)">2</text>
<text x="101.5" y="77">+/-0.02mm</text>
<text x="108" y="77.4" transform="rotate(-90 108 77.4)">2</text>
<text x="196.4" y="75" transform="rotate(-90 196.4 75)">1</text>
<text x="212.6" y="73.8" transform="rotate(-90 212.6 73.8)">1</text>
<text x="234.9" y="75" transform="rotate(-90 234.9 75)">1</text>
<text x="241.2" y="73.8" transform="rotate(-90 241.2 73.8)">1</text>
<text x="270.3" y="72.3">ANT11</text>
<text x="116.7" y="83.7" transform="rotate(-90 116.7 83.7)">1</text>
<text x="122.9" y="83.7" transform="rotate(-90 122.9 83.7)">1</text>
<text x="160.3" y="79.3">1</text>
<text x="160.3" y="78.1">3</text>
<text x="160.3" y="83.1">5</text>
<text x="175.2" y="78.1">12</text>
<text x="175.2" y="79.3">14</text>
<text x="175.2" y="81.8">16</text>
<text x="175.2" y="83.1">18</text>
<text x="196.4" y="78.7" transform="rotate(-90 196.4 78.7)">2</text>
<text x="212.6" y="81.2" transform="rotate(-90 212.6 81.2)">2</text>
<text x="234.9" y="82.4" transform="rotate(-90 234.9 82.4)">2</text>
<text x="241.2" y="82.4" transform="rotate(-90 241.2 82.4)">2</text>
<text x="116.7" y="87.4" transform="rotate(-90 116.7 87.4)">2</text>
<text x="122.9" y="87.4" transform="rotate(-90 122.9 87.4)">2</text>
<text x="160.3" y="86.8">6</text>
<text x="160.3" y="85.6">7</text>
<text x="160.3" y="89.3">9</text>
<text x="175.2" y="85.6">2</text>
<text x="175.2" y="86.8">11</text>
<text x="175.2" y="88.1">13</text>
<text x="175.2" y="89.3">15</text>
<text x="196.4" y="90" transform="rotate(-90 196.4 90)">1</text>
<text x="202.6" y="86.8">1</text>
<text x="210" y="86.8">2</text>
<text x="212.6" y="88.7" transform="rotate(-90 212.6 88.7)">1</text>
<text x="222.5" y="90" transform="rotate(-90 222.5 90)">1</text>
<text x="228.7" y="87.5" transform="rotate(-90 228.7 87.5)">1</text>
<text x="235.5" y="87.3">RF_N77_79_DM_NRPA_TO_ANT12</text>
<text x="99.3" y="90.6">1</text>
<text x="103" y="90.6">2</text>
<text x="109.3" y="92.5" transform="rotate(-90 109.3 92.5)">1</text>
<text x="159.7" y="90.6">10</text>
<text x="159.7" y="94.3">17</text>
<text x="159.7" y="93">19</text>
<text x="175.2" y="90.6">4</text>
<text x="175.2" y="91.8">20</text>
<text x="175.2" y="93">21</text>
<text x="175.2" y="94.3">22</text>
<text x="175.2" y="95.5">23</text>
<text x="196.4" y="93.6" transform="rotate(-90 196.4 93.6)">2</text>
<text x="102.7" y="99.4">+/-0.02mm</text>
<text x="109.3" y="99.8" transform="rotate(-90 109.3 99.8)">2</text>
<text x="160.3" y="96.8">8</text>
<text x="175.2" y="96.8">24</text>
<text x="212.6" y="96.1" transform="rotate(-90 212.6 96.1)">2</text>
<text x="222.5" y="97.3" transform="rotate(-90 222.5 97.3)">2</text>
<text x="228.7" y="96.1" transform="rotate(-90 228.7 96.1)">2</text>
<text x="116.7" y="107.4" transform="rotate(-90 116.7 107.4)">1</text>
<text x="122.9" y="107.4" transform="rotate(-90 122.9 107.4)">1</text>
<text x="116.7" y="111" transform="rotate(-90 116.7 111)">2</text>
<text x="122.9" y="111" transform="rotate(-90 122.9 111)">2</text>
<text x="245" y="196.8">Title</text>
<text x="245" y="200.5">Size</text>
<text x="246.2" y="201.8">A2</text>
<text x="249.9" y="200.5">Document Number</text>
<text x="249.9" y="201.8">5G N77 N79 MIMO</text>
<text x="249.9" y="198.1">L2_MAIN</text>
<text x="286" y="200.5">Rev</text>
<text x="287.3" y="201.8">P0</text>
<text x="245" y="204.3">Date:</text>
<text x="251.4" y="204.3">Thursday, May 05, 2022</text>
<text x="269.9" y="204.3">Sheet</text>
<text x="276.1" y="204.3">20</text>
<text x="279.8" y="204.3">of</text>
<text x="283.5" y="204.3">80</text>
</g>
<g font-size="1.1" fill="#f00">
<text x="84.4" y="52.6">o</text>
<text x="84.4" y="68.7">o</text>
<text x="268.1" y="71.9" transform="rotate(180 268.1 71.9)">o</text>
<text x="115.7" y="79.2">VREG_S10B_1P8</text>
<text x="150.1" y="86.2">o</text>
<text x="150.1" y="87.4">o</text>
<text x="233.3" y="86.8" transform="rotate(180 233.3 86.8)">o</text>
<text x="85.2" y="90.6" transform="rotate(180 85.2 90.6)">o</text>
<text x="116.2" y="102.9">VREG_L6E_1P2</text>
<text x="219.5" y="103" transform="rotate(180 219.5 103)">o</text>
</g>
<g font-size="1.1" fill="#000080">
<text x="92.7" y="50.8">01005 ±5%0ohm R2005</text>
<text x="90.3" y="55.8">L2021</text>
<text x="90.3" y="58.3">01005</text>
<text x="91.6" y="57.1">NM</text>
<text x="104" y="55.8">L2005</text>
<text x="104" y="58.3">01005</text>
<text x="105.3" y="57.1">NM</text>
<text x="92.7" y="67">01005 ±5%0ohm R2006</text>
<text x="202.9" y="70.1">L2023</text>
<text x="255.2" y="70.1">C2024</text>
<text x="90.3" y="75.5">L2022</text>
<text x="90.3" y="73">01005</text>
<text x="91.6" y="74.2">NM</text>
<text x="104" y="75.5">L2006</text>
<text x="104" y="73">01005</text>
<text x="105.3" y="74.2">NM</text>
<text x="161.8" y="75.9">U2000</text>
<text x="197.9" y="74.5">L2026</text>
<text x="197.9" y="75.7">0.2pF</text>
<text x="197.9" y="77">±0.1pF</text>
<text x="202.9" y="75.2">1nH</text>
<text x="202.9" y="76.8">±0.1nH</text>
<text x="214.1" y="75.7">L2027</text>
<text x="214.1" y="77">8.2nH</text>
<text x="236.5" y="77">L2029</text>
<text x="242.7" y="78">ESD103-B1-02ELS</text>
<text x="255.2" y="75.2">10pF</text>
<text x="255.2" y="76.8">0201</text>
<text x="118.3" y="83.2">C2023</text>
<text x="124.5" y="83.2">C2005</text>
<text x="197.9" y="79.5">01005</text>
<text x="197.9" y="78.2">50V</text>
<text x="202.9" y="78.4">01005</text>
<text x="214.1" y="78.2">±3%</text>
<text x="214.1" y="79.5">01005</text>
<text x="236.5" y="78.2">20nH</text>
<text x="236.5" y="79.5">±3%</text>
<text x="236.5" y="80.7">0201</text>
<text x="242.7" y="79.2">CR2001_NM</text>
<text x="255.2" y="78.4">50V</text>
<text x="255.2" y="80.1">±5%</text>
<text x="118.3" y="84.4">100NF</text>
<text x="118.3" y="88.2">01005</text>
<text x="118.3" y="86.9">6.3V</text>
<text x="118.3" y="85.7">+/-10%</text>
<text x="124.5" y="84.4">100pF</text>
<text x="124.5" y="85.7">01005</text>
<text x="124.5" y="86.9">50V</text>
<text x="124.5" y="88.2">±5%</text>
<text x="197.9" y="89.4">L2003</text>
<text x="204.1" y="85">L2024</text>
<text x="98.8" y="92.9">50V01005</text>
<text x="99.9" y="94.1">C2019</text>
<text x="100.7" y="95.4">33pF</text>
<text x="105.2" y="95.4">01005</text>
<text x="197.9" y="90.6">0.6pF</text>
<text x="197.9" y="94.4">01005</text>
<text x="197.9" y="93.1">50V</text>
<text x="197.9" y="91.9">±0.05pF</text>
<text x="204.1" y="90.2">0.9nH</text>
<text x="204.1" y="91.8">±0.1nH</text>
<text x="204.1" y="93.4">01005</text>
<text x="214.1" y="90.6">L2028</text>
<text x="214.1" y="91.9">4.7nH</text>
<text x="214.1" y="93.1">±3%</text>
<text x="214.1" y="94.4">01005</text>
<text x="224.1" y="91.9">L2030</text>
<text x="224.1" y="93.1">20nH</text>
<text x="224.1" y="94.4">±3%</text>
<text x="224.1" y="95.6">0201</text>
<text x="230.3" y="92.9">CR2002_NM</text>
<text x="230.3" y="91.7">ESD103-B1-02ELS</text>
<text x="100.5" y="96.6">±5%</text>
<text x="105.2" y="97.9">L2020</text>
<text x="106.5" y="96.6">NM</text>
<text x="161.8" y="100.6">QDM6577</text>
<text x="112.4" y="106.8">C2022</text>
<text x="118.6" y="106.8">C2021</text>
<text x="112.2" y="109.3">+/-10%</text>
<text x="112.3" y="108.1">100NF</text>
<text x="112.6" y="111.8">01005</text>
<text x="113.4" y="110.6">6.3V</text>
<text x="118.7" y="108.1">100pF</text>
<text x="118.9" y="109.3">01005</text>
<text x="119.8" y="111.8">±5%</text>
<text x="120" y="110.6">50V</text>
</g>
<g font-size="1.1" fill="#004080">
<text x="162.5" y="80.2">OUT2</text>
<text x="162.5" y="79">OUT1</text>
<text x="162.5" y="83.9">VIO</text>
<text x="170.7" y="79">ANT1</text>
<text x="170.7" y="80.2">ANT2</text>
<text x="171.5" y="82.7">TX1</text>
<text x="171.5" y="83.9">TX2</text>
<text x="162.5" y="87.7">SDATA</text>
<text x="162.5" y="86.4">SCLK</text>
<text x="169.8" y="86.4">GND_1</text>
<text x="169.8" y="87.7">GND_2</text>
<text x="169.8" y="88.9">GND_3</text>
<text x="162.5" y="90.1">ID0</text>
<text x="162.5" y="91.4">DSDS</text>
<text x="162.5" y="95.1">MIMO1</text>
<text x="162.5" y="93.9">MIMO2</text>
<text x="169.8" y="90.1">GND_4</text>
<text x="171.1" y="91.4">GND</text>
<text x="171.1" y="92.6">GND</text>
<text x="171.1" y="93.9">GND</text>
<text x="171.1" y="95.1">GND</text>
<text x="162.5" y="97.6">VDD</text>
<text x="171.1" y="96.4">GND</text>
<text x="171.1" y="97.6">GND</text>
</g>
<g font-size="1.1" fill="#000040">
<text x="129.8" y="87.4">&lt;6,9,14,18&gt;</text>
<text x="130.6" y="86.2">&lt;6,9,14,18&gt;</text>
<text x="137.2" y="87.4">SDR1_RFFE2_DATA</text>
<text x="137.9" y="86.2">SDR1_RFFE2_CLK</text>
<text x="67.3" y="91.3">&lt;20&gt;</text>
<text x="71.1" y="91.3">QDM6577_SRS_IN</text>
<text x="223.3" y="103.7">QDM6577_SRS_OUT &lt;20&gt;</text>
</g>
<g font-size=".9">
<text x="30.1" y=".9">5</text>
<text x="87.8" y=".9">4</text>
<text x="145.5" y=".9">3</text>
<text x="203.2" y=".9">2</text>
<text x="260.9" y=".9">1</text>
<text x=".4" y="27.4">D</text>
<text x="290.1" y="27.4">D</text>
<text x=".4" y="78.2">C</text>
<text x="290.1" y="78.2">C</text>
<text x=".4" y="129">B</text>
<text x="290.1" y="129">B</text>
<text x=".4" y="179.8">A</text>
<text x="290.1" y="179.8">A</text>
<text x="30.1" y="205.4">5</text>
<text x="87.8" y="205.4">4</text>
<text x="145.5" y="205.4">3</text>
<text x="203.2" y="205.4">2</text>
<text x="260.9" y="205.4">1</text>
</g>
</svg>
